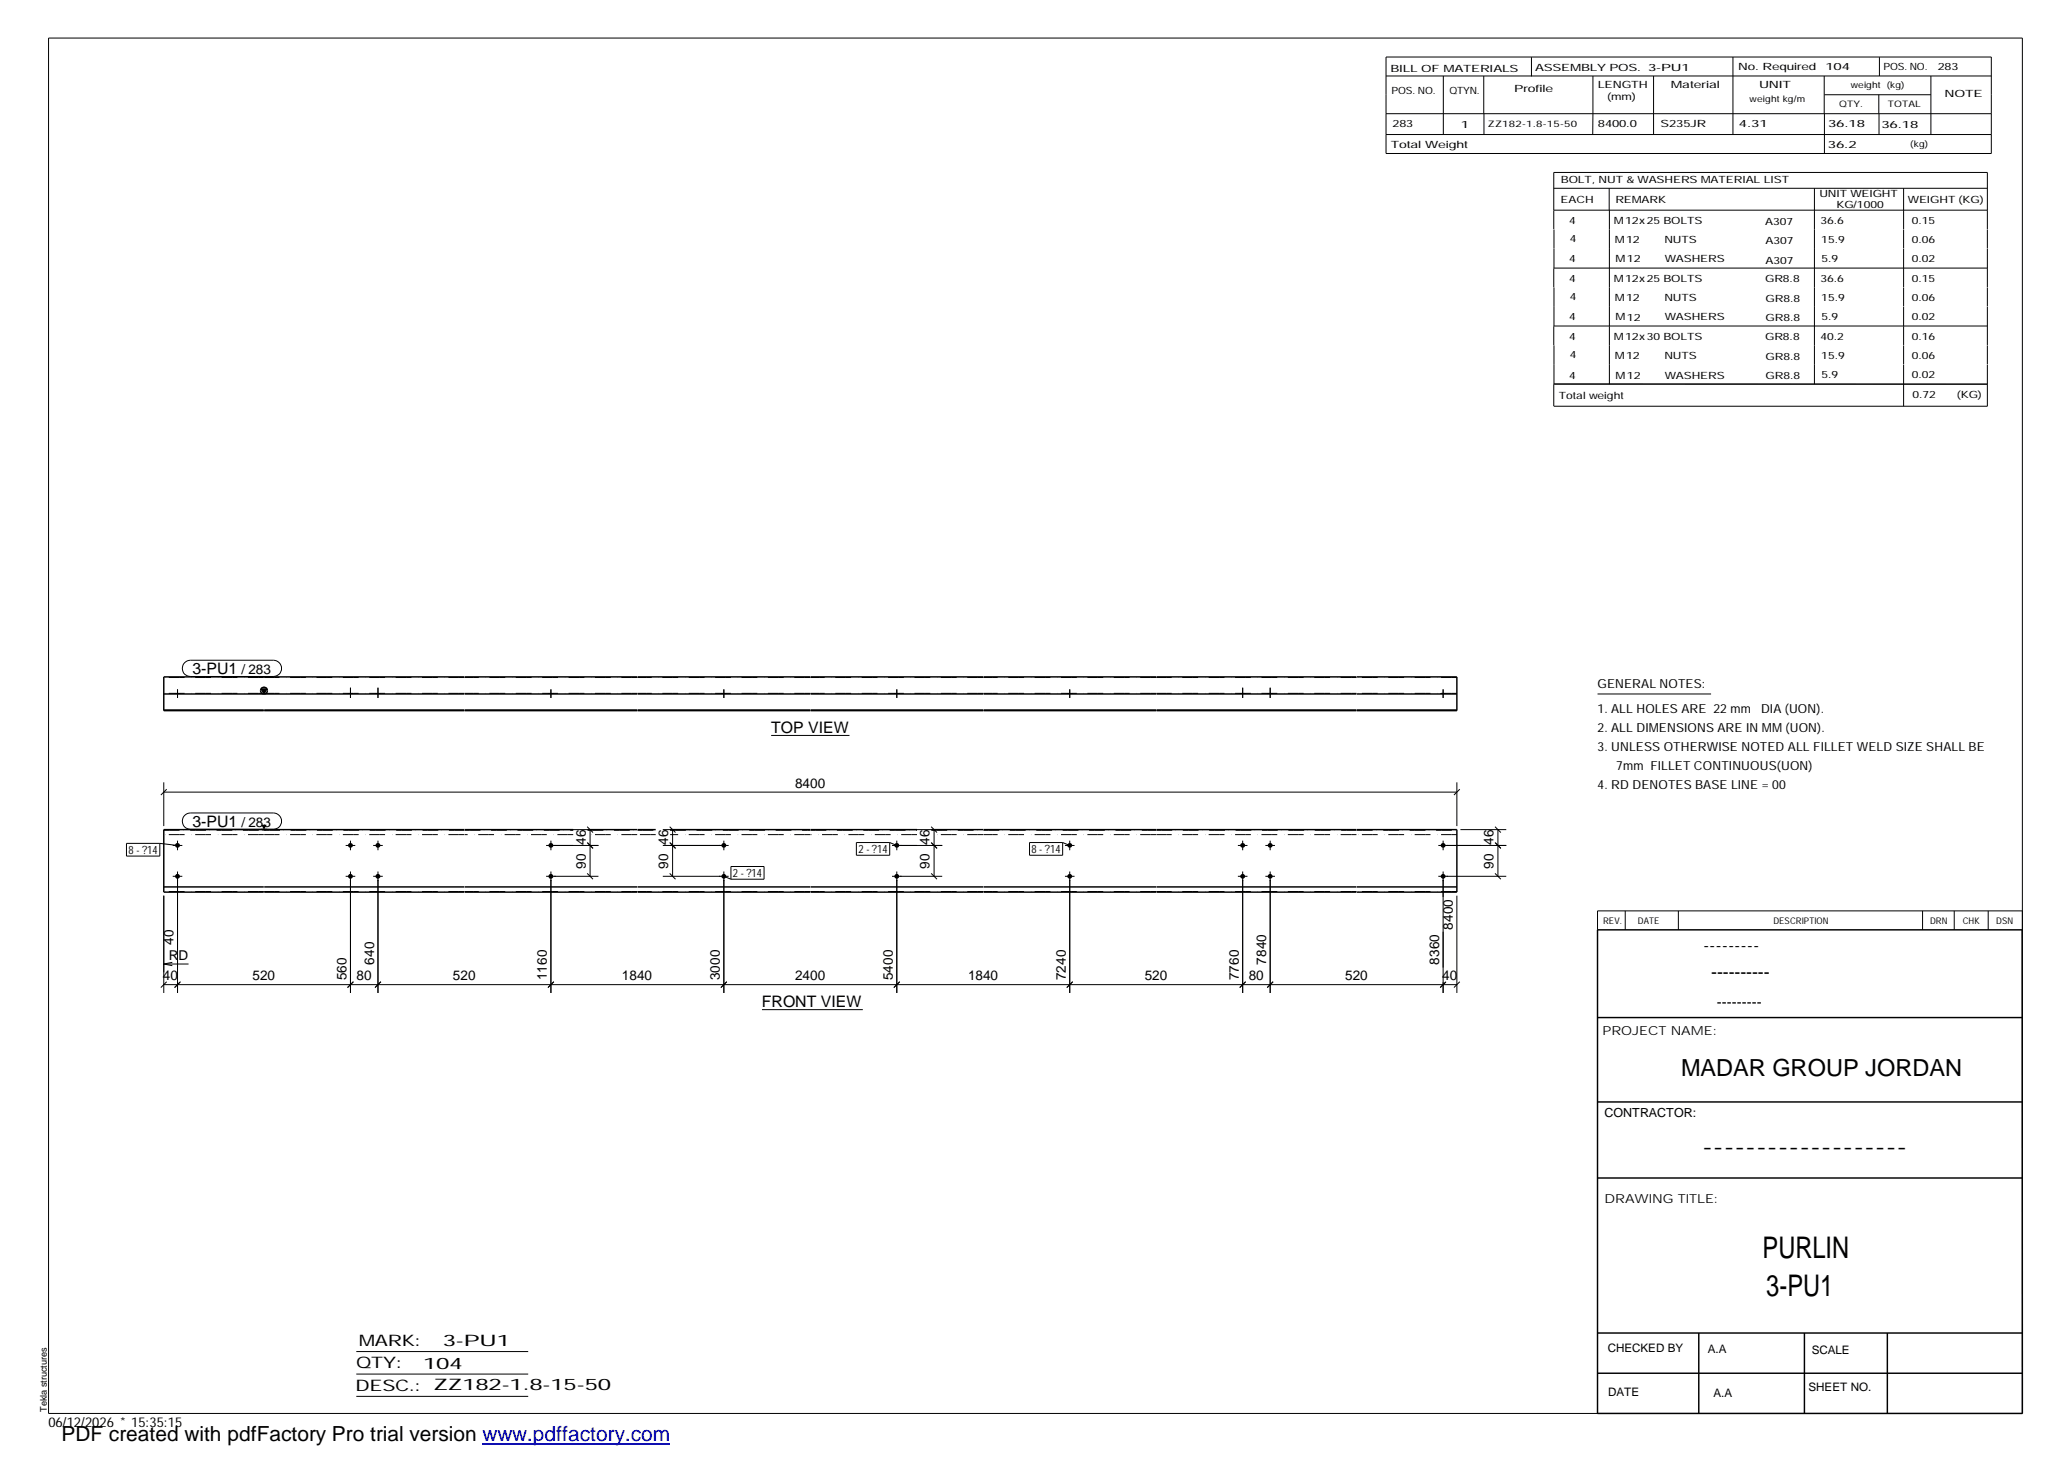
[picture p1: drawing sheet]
<svg xmlns="http://www.w3.org/2000/svg" width="420mm" height="297mm" viewBox="0 0 420 297" stroke-linecap="round" stroke-linejoin="round" font-family="sans-serif">
<g fill="#000">
<path d="M53.1 140h1.1l-.6 1zM53.1 167.6h1.1l-.6 1z"/>
<path d="M35.6 140.9h.9v.1h-.9z" fill-rule="evenodd"/>
<path d="M35.6 140.9h.9v.1h-.9z" fill-rule="evenodd"/>
<path d="M70.7 140.9h1v.1h-1z" fill-rule="evenodd"/>
<path d="M70.7 140.9h1v.1h-1z" fill-rule="evenodd"/>
<path d="M76.3 140.9h1v.1h-1z" fill-rule="evenodd"/>
<path d="M76.3 140.9h1v.1h-1z" fill-rule="evenodd"/>
<path d="M111.4 140.9h1v.1h-1z" fill-rule="evenodd"/>
<path d="M111.4 140.9h1v.1h-1z" fill-rule="evenodd"/>
<path d="M146.6 140.9h.9v.1h-.9z" fill-rule="evenodd"/>
<path d="M146.6 140.9h.9v.1h-.9z" fill-rule="evenodd"/>
<path d="M181.7 140.9h1v.1h-1z" fill-rule="evenodd"/>
<path d="M181.7 140.9h1v.1h-1z" fill-rule="evenodd"/>
<path d="M216.8 140.9h1v.1h-1z" fill-rule="evenodd"/>
<path d="M216.8 140.9h1v.1h-1z" fill-rule="evenodd"/>
<path d="M252 140.9h1v.1h-1z" fill-rule="evenodd"/>
<path d="M252 140.9h1v.1h-1z" fill-rule="evenodd"/>
<path d="M257.6 140.9h1v.1h-1z" fill-rule="evenodd"/>
<path d="M257.6 140.9h1v.1h-1z" fill-rule="evenodd"/>
<path d="M292.7 140.9h1v.1h-1z" fill-rule="evenodd"/>
<path d="M292.7 140.9h1v.1h-1z" fill-rule="evenodd"/>
<circle cx="36.1" cy="171.8" r=".49"/>
<circle cx="36.1" cy="178" r=".49"/>
<circle cx="71.2" cy="171.8" r=".49"/>
<circle cx="71.2" cy="178" r=".49"/>
<circle cx="76.8" cy="171.8" r=".49"/>
<circle cx="76.8" cy="178" r=".49"/>
<circle cx="111.9" cy="171.8" r=".49"/>
<circle cx="111.9" cy="178" r=".49"/>
<circle cx="147.1" cy="171.8" r=".49"/>
<circle cx="147.1" cy="178" r=".49"/>
<circle cx="182.2" cy="178" r=".5"/>
<circle cx="182.2" cy="171.8" r=".49"/>
<circle cx="217.3" cy="178" r=".5"/>
<circle cx="217.3" cy="171.8" r=".49"/>
<circle cx="252.5" cy="178" r=".5"/>
<circle cx="252.5" cy="171.8" r=".49"/>
<circle cx="258" cy="178" r=".5"/>
<circle cx="258.1" cy="171.8" r=".49"/>
<circle cx="293.2" cy="171.8" r=".49"/>
<circle cx="293.2" cy="178" r=".49"/>
</g>
<g fill="none" stroke="#000" stroke-width=".2">
<path d="M9.9 7.7h401v279.5h-401zM281.6 11.6h123v19.6h-123zM281.6 15.4h123M293.2 15.4v11.9M301.5 15.4v7.7M311.1 11.6v3.9M323.6 15.4v11.9M336 15.4v11.9M352.1 11.6v15.7M370.6 15.4v7.7M370.7 19.2h21.6M381.7 19.2v3.9"/>
<path d="M381.8 11.6v3.8M392.3 15.4v11.9M281.6 23.1h123M281.6 27.3h123M301.5 23.1v4.2M315.7 38.3h88.1M326.9 38.3v4.4M368.6 38.3v39.7M370.7 23.1v8.1M381.8 23.1v4.2M386.8 38.3v8.3M315.7 42.7h88.1"/>
<path d="M315.7 46.6v-11.6h88.1v11.6M315.7 54.5v3.9M315.7 54.5h88.1M315.7 46.6v7.9M315.7 58.4v7.8M327 42.7v35.3M386.8 46.6v3.9M386.8 50.6v7.7M386.8 58.4v3.9M403.8 46.6v3.9M403.8 50.6v7.7M403.8 58.4v3.9"/>
<path d="M315.7 66.3v3.8M315.7 78v4.5M315.7 66.2h88.1M315.7 78h88.1h-88M315.7 70.2v7.8M386.8 62.3v7.8M386.8 70.2v3.8M386.8 74.1v8.4M403.8 62.3v7.8M403.8 70.2v3.8M403.8 74.1v8.4h-88.1M37.5 134.6l.6-.3 .6-.2h16.9a1.65 1.65 0 0 1 1.6 1.7 1.65 1.65 0 0 1-1.6 1.6h-16.9a1.65 1.65 0 0 1-1.5-1 1.65 1.65 0 0 1 .3-1.8z"/>
<path d="M71.2 139.7v2.1M76.8 139.7v2.1M252.5 139.7v2.1M258.1 139.7v2.1M33.3 158.9v8.9M35.6 140.9v.1M36.1 140.1v1.7M36.5 140.9v.1M70.7 140.9v.1M71.7 140.9v.1M76.3 140.9v.1M77.3 140.9v.1"/>
<path d="M111.4 140.9v.1M111.9 140.1v1.7M112.4 140.9v.1M146.6 140.9v.1M147.1 140.1v1.7M147.5 140.9v.1M156.7 149.4h15.9M181.7 140.9v.1M182.2 140.1v1.7M182.7 140.9v.1M216.8 140.9v.1M217.3 140.1v1.7"/>
<path d="M217.8 140.9v.1M252 140.9v.1M253 140.9v.1M257.6 140.9v.1M258.6 140.9v.1M292.7 140.9v.1M293.2 140.1v1.7M293.7 140.9v.1M296 158.9v8.9M324.6 141h23M25.7 171.4h6.8v2.5h-6.8zM32.5 171.4l3.6 .4"/>
<path d="M33.3 160.9h262.7M33.9 160.3l-1.2 1.2M35.1 178h1.9M35.1 171.8h1.9M36.1 170.8v1.9M36.1 177.1v24.6M37.5 165.7l.6-.4 .6-.1h16.9a1.65 1.65 0 0 1 1.6 1.6 1.65 1.65 0 0 1-1.6 1.7h-16.9a1.65 1.65 0 0 1-1.5-1 1.65 1.65 0 0 1 .3-1.8zM70.2 178h2M70.2 171.8h2M71.2 170.8v1.9M71.2 177.1v24.6M75.8 178h2"/>
<path d="M75.8 171.8h2M76.8 170.8v1.9M76.8 177.1v24.6M111 178h10.6M111 171.8h10.6M111.9 170.8v1.9M111.9 177.1v24.6M112.6 168.6h9M119.3 177.4l1.2 1.2M119.3 171.2l1.2 1.2-1.1-1.2M119.3 168l1.2 1.1M119.9 168.6v9.4"/>
<path d="M134.7 178h13.3M134.7 171.8h13.3M134.7 168.6h11.6M136.1 177.4l1.1 1.2M136.1 171.2l1.1 1.2-1.1-1.2M136.1 168l1.1 1.1M136.7 168.6v9.4M147.1 170.8v1.9M147.1 177.1v24.6M147.1 178l1.4 .6M148.5 176.1h6.7v2.5h-6.7zM174 171.2h6.8v2.6h-6.8z"/>
<path d="M180.8 171.2l1.4 .6M181.2 178h10.2M181.2 171.8h10.2M182.2 170.8v1.9M182.2 177.1v24.6M182.9 168.6h8.5M189.2 177.4l1.2 1.2M189.2 171.2l1.2 1.2M189.2 168l1.2 1.1M189.8 168.6v9.4M209.2 171.2h6.7v2.6h-6.7zM215.9 171.2l1.4 .6"/>
<path d="M216.4 178h1.9M216.4 171.8h1.9M217.3 170.8v1.9M217.3 177.1v24.6M251.5 178h1.9M251.5 171.8h1.9M252.5 170.8v1.9M252.5 177.1v24.6M257.1 178h1.9M257.1 171.8h1.9M258.1 170.8v1.9M258.1 177.1v24.6"/>
<path d="M292.2 178h13.8M292.2 171.8h13.8M293.2 170.8v1.9M293.2 177.1v24.6M296.6 160.3l-1.2 1.2M296.7 168.6h9.3M303.7 177.4l1.2 1.2M303.7 171.2l1.2 1.2-1.1-1.2M303.7 168l1.2 1.1M304.3 168.6v9.4M33.3 182v19.7M33.3 195.9l1.7 .3"/>
<path d="M33.3 195.9h5M33.9 199.5l-1.2 1.1M35 195.5l-1.7 .4M36.6 199.5l-1.1 1.1M71.8 199.5l-1.2 1.1M77.4 199.5l-1.2 1.1M112.5 199.5l-1.2 1.1M147.7 199.5l-1.2 1.1M182.8 199.5l-1.2 1.1M217.9 199.5l-1.2 1.1M253.1 199.5l-1.2 1.1M258.7 199.5l-1.2 1.1"/>
<path d="M293.8 199.5l-1.2 1.1M296 182v19.7M296.6 199.5l-1.2 1.1M330.2 185.1v3.8M341 185.1v3.8M390.6 185.1v3.8M397 185.1v3.8M403.9 185.1v3.8M410.9 185.1h-86.3v3.8M33.3 200.1h262.7M154.8 205.1h20.5M72.4 274.6h34.9"/>
<path d="M72.4 279.2h34.9M72.4 283.7h34.9"/>
</g>
<g fill="none" stroke="#000" stroke-width=".3">
<path d="M53.1 140h1.1l-.6 1zM53.6 137.5h-20.3v6.9h20.3M53.7 137.5h40.6M94.4 137.5h35.1M129.5 137.5h35.1M164.7 137.5h35M199.8 137.5h35.1M234.9 137.5h40.7M275.7 137.5h20.3v6.9h-20.3M33.3 144.3h20.3M33.3 141h20.3M53.7 144.3h40.6"/>
<path d="M53.7 144.4h40.6M53.7 141h40.6M94.4 144.3h35.1M94.4 144.4h35.1M94.4 141h35.1M129.5 144.3h35.1M129.5 144.4h35.1M129.5 141h35.1M164.7 144.3h35M164.7 144.4h35M164.7 141h35M199.8 144.3h35.1"/>
<path d="M199.8 144.4h35.1M199.8 141h35.1M234.9 144.3h40.7M234.9 144.4h40.7M234.9 141h40.7M275.7 144.3h20.3M275.7 141h20.3M53.1 168.4a.69 .69 0 0 0 1 0M53.6 168.4v.2l.1-.2M53.6 168.6h-20.3v12.7h20.3M53.7 168.6h40.6M94.4 168.6h22.1"/>
<path d="M119.4 168.6h10.1M129.5 168.6h3.7M136.1 168.6h28.5M164.7 168.6h21.6M189.2 168.6h10.5M199.8 168.6h35.1M234.9 168.6h40.7M275.7 168.6h20.3v12.7h-20.3M33.3 180.2h20.3M53.7 181.3h40.6M53.7 180.2h40.6M94.4 181.3h35.1"/>
<path d="M94.4 180.2h35.1M129.5 181.3h35.1M129.5 180.2h35.1M164.7 181.3h35M164.7 180.2h35M199.8 181.3h35.1M199.8 180.2h35.1M234.9 181.3h40.7M234.9 180.2h40.7M275.7 180.2h20.3M324.6 188.9h86.2l.1 98.3h-86.3zM324.6 206.7h86.3"/>
<path d="M324.6 239.3h86.3M324.6 223.9h86.3M324.6 270.8h86.3M324.6 279h86.3M345.1 270.8v16.4M366.6 270.8v16.4M383.5 270.8v16.4"/>
<circle cx="53.6" cy="140.3" r=".71"/>
</g>
<g fill="none" stroke="#000" stroke-width=".2" stroke-dasharray="1.1 0 2.1 .7 0 1.4" stroke-linecap="butt">
<path d="M53.6 137.7h-20.3M94.3 137.7h-40.6M129.5 137.7h-35.1M164.6 137.7h-35.1M199.7 137.7h-35M234.9 137.7h-35.1M275.6 137.7h-40.7M296 137.7h-20.3M53.6 140.9h-20.3M94.3 140.9h-40.6M129.5 140.9h-35.1M164.6 140.9h-35.1"/>
<path d="M199.7 140.9h-35M234.9 140.9h-35.1M275.6 140.9h-40.7M296 140.9h-20.3M33.3 168.7h20.3M53.6 169.6h-20.3M53.7 168.7h40.6M94.3 169.6h-40.6M94.4 168.7h22.1M116.5 169.6h-22.1M119.4 168.7h10.1M129.5 169.6h-10.1"/>
<path d="M129.5 168.7h3.7M133.2 169.6h-3.7M136.1 168.7h28.5M164.6 169.6h-28.5M164.7 168.7h21.6M186.3 169.6h-21.6M189.2 168.7h10.5M199.7 169.6h-10.5M199.8 168.7h35.1M234.9 169.6h-35.1M234.9 168.7h40.7M275.6 169.6h-40.7"/>
<path d="M275.7 168.7h20.3M296 169.6h-20.3M53.6 181.1h-20.3M94.3 181.1h-40.6M129.5 181.1h-35.1M164.6 181.1h-35.1M199.7 181.1h-35M234.9 181.1h-35.1M275.6 181.1h-40.7M296 181.1h-20.3"/>
</g>
<path d="M98 293.3h38.2" fill="none" stroke="#00f" stroke-width=".3"/>
<g font-size="6.1">
<text x="358.1" y="255.5">PURLIN</text>
<text x="358.9" y="263.3">3-PU1</text>
</g>
<text font-size="4.8" x="341.5" y="218.6">MADAR GROUP JORDAN</text>
<text font-size="4.2" x="12.5" y="292.7">PDF created with pdfFactory Pro trial version www.pdffactory.com</text>
<g font-size="3.6">
<text x="346.1" y="193.2">---------</text>
<text x="347.7" y="198.6">----------</text>
<text x="345.8" y="234.2">-------------------</text>
</g>
<g font-size="3.2">
<text x="39.1" y="137">3-PU1</text>
<text x="156.7" y="148.9">TOP VIEW</text>
<text x="39.1" y="168">3-PU1</text>
<text x="154.8" y="204.6">FRONT VIEW</text>
<text x="72.9" y="273.5">M</text>
<text x="76.2" y="273.5">ARK:</text>
<text x="90" y="273.5">3-PU1</text>
<text x="72.4" y="278">QTY:</text>
<text x="86" y="278.1">10</text>
<text x="91.3" y="278.1">4</text>
<text x="72.2" y="282.6">DESC.:</text>
<text x="88.1" y="282.4">ZZ18 -</text>
<text x="99.3" y="282.4">21.815-50</text>
<text x="110.2" y="282.4">-</text>
</g>
<text font-size="3" x="348.8" y="204.5">---------</text>
<g font-size="2.8">
<text x="49.1" y="137">/ 283</text>
<text x="161.5" y="160">8400</text>
<text x="49.1" y="168">/ 283</text>
<text x="119" y="171.7" transform="rotate(-90 119 171.7)">46</text>
<text x="135.8" y="171.7" transform="rotate(-90 135.8 171.7)">46</text>
<text x="188.8" y="171.7" transform="rotate(-90 188.8 171.7)">46</text>
<text x="303.4" y="171.7" transform="rotate(-90 303.4 171.7)">46</text>
<text x="119" y="176.5" transform="rotate(-90 119 176.5)">90</text>
<text x="135.8" y="176.5" transform="rotate(-90 135.8 176.5)">90</text>
<text x="188.8" y="176.5" transform="rotate(-90 188.8 176.5)">90</text>
<text x="303.4" y="176.5" transform="rotate(-90 303.4 176.5)">90</text>
<text x="295.2" y="188.9" transform="rotate(-90 295.2 188.9)">8400</text>
<text x="34.3" y="195">RD</text>
<text x="35.3" y="192" transform="rotate(-90 35.3 192)">40</text>
<text x="76" y="196" transform="rotate(-90 76 196)">640</text>
<text x="257.3" y="196" transform="rotate(-90 257.3 196)">7840</text>
<text x="292.4" y="196" transform="rotate(-90 292.4 196)">8360</text>
<text x="33.1" y="199.1">40</text>
<text x="51.3" y="199.1">520</text>
<text x="70.4" y="199.2" transform="rotate(-90 70.4 199.2)">560</text>
<text x="72.4" y="199.1">80</text>
<text x="92" y="199.1">520</text>
<text x="111.1" y="199.2" transform="rotate(-90 111.1 199.2)">1160</text>
<text x="126.4" y="199.1">1840</text>
<text x="146.3" y="199.2" transform="rotate(-90 146.3 199.2)">3000</text>
<text x="161.5" y="199.1">2400</text>
<text x="181.4" y="199.2" transform="rotate(-90 181.4 199.2)">5400</text>
<text x="196.7" y="199.1">1840</text>
<text x="216.5" y="199.2" transform="rotate(-90 216.5 199.2)">7240</text>
<text x="232.6" y="199.1">520</text>
<text x="251.7" y="199.2" transform="rotate(-90 251.7 199.2)">7760</text>
<text x="253.7" y="199.1">80</text>
<text x="273.3" y="199.1">520</text>
<text x="293" y="199.1">40</text>
<text x="9.8" y="290">06/12/2026 * 15:35:15</text>
</g>
<g font-size="2.5">
<text x="324.6" y="139.9">GENERALNOTES:</text>
<text x="324.6" y="148.7">2. ALLDIMENSIONS ARE INMM(UON).</text>
<text x="324.6" y="144.9">1. ALLHOLES ARE 22mm DIA(UON).</text>
<text x="324.6" y="152.5">3. UNLESS OTHERWISE NOTEDALLFILLETWELDSIZE SHALLBE</text>
<text x="324.6" y="160.2">4. RDDENOTES BASE LINE =00</text>
<text x="328.4" y="156.4">7mm FILLETCONTINUOUS(UON)</text>
<text x="325.6" y="210.3">PROJECT NAME:</text>
<text x="326" y="226.9">CONTRACTOR:</text>
<text x="326" y="244.4">DRAWING TITLE:</text>
</g>
<g font-size="2.4">
<text x="326.7" y="274.7">CHECKED BY</text>
<text x="347" y="275">A.A</text>
<text x="368.1" y="275.1">SCALE</text>
<text x="326.7" y="283.6">DATE</text>
<text x="348.1" y="283.9">A.A</text>
<text x="367.5" y="282.6">SHEET NO.</text>
</g>
<g font-size="2.3">
<text x="26.1" y="173.6">8-?14</text>
<text x="174.4" y="173.3">2-?14</text>
<text x="209.5" y="173.3">8-?14</text>
<text x="148.9" y="178.2">2-?14</text>
</g>
<g font-size="2">
<text x="282.5" y="14.6">BILLOF M</text>
<text x="295.5" y="14.6">ATERIALS</text>
<text x="311.9" y="14.4">ASSEM</text>
<text x="321.2" y="14.4">BLY POS.</text>
<text x="324.6" y="17.9">LENGTH</text>
<text x="334.9" y="14.4">3-PU1</text>
<text x="339.5" y="17.9">Mt</text>
<text x="341.8" y="17.9">a erial</text>
<text x="353.1" y="14.2">No. Required</text>
<text x="357.4" y="17.9">UNIT</text>
<text x="370.9" y="14.2">10</text>
<text x="374.2" y="14.2">4</text>
<text x="382.7" y="14.2">POS. NO.</text>
<text x="393.7" y="14.3">283</text>
<text x="282.7" y="19.1">POS. NO.</text>
<text x="294.5" y="19">QTYN.</text>
<text x="307.6" y="18.7">Prof</text>
<text x="312.8" y="18.7">ile</text>
<text x="326.5" y="20.4">(mm)</text>
<text x="395.1" y="19.6">NOTE</text>
<text x="282.9" y="25.8">283</text>
<text x="296.8" y="26">1</text>
<text x="324.7" y="25.9">840 .0</text>
<text x="329" y="25.9">0</text>
<text x="337.4" y="25.9">S235JR</text>
<text x="353.3" y="25.9">4.31</text>
<text x="371.4" y="25.9">36</text>
<text x="374.7" y="25.9">.18</text>
<text x="382.3" y="25.9">36</text>
<text x="385.6" y="25.9">.18</text>
<text x="282.6" y="30.1">Total W ight</text>
<text x="292.2" y="30.1">e</text>
<text x="371.4" y="30">36</text>
<text x="374.7" y="30">.2</text>
<text x="317.1" y="41.3">EACH</text>
<text x="317.1" y="37.2">BOLT, NUT &amp;W</text>
<text x="328.2" y="41.3">REM</text>
<text x="333.5" y="41.3">ARK</text>
<text x="335" y="37.2">ASHERS M</text>
<text x="347.6" y="37.2">ATERIAL LIST</text>
<text x="369.7" y="40.1">UNIT W</text>
<text x="378.2" y="40.1">EIGHT</text>
<text x="387.6" y="41.2">W</text>
<text x="389.9" y="41.2">EIGHT (KG)</text>
<text x="318.8" y="45.4">4</text>
<text x="327.9" y="45.6">M12x25BOLTS</text>
<text x="358.6" y="45.6">A307</text>
<text x="369.9" y="45.5">36.6</text>
<text x="373.1" y="42.2">KG/</text>
<text x="377.3" y="42.2">1000</text>
<text x="388.4" y="45.5">0.15</text>
<text x="318.8" y="53.3">4</text>
<text x="318.9" y="49.2">4</text>
<text x="328.1" y="49.3">M12</text>
<text x="328.3" y="53.3">M12</text>
<text x="338.2" y="49.4">NUTS</text>
<text x="338.2" y="53.3">W</text>
<text x="340.5" y="53.3">ASHERS</text>
<text x="358.7" y="49.6">A307</text>
<text x="358.7" y="53.5">A307</text>
<text x="370" y="49.3">15.9</text>
<text x="370.1" y="53.2">5.9</text>
<text x="388.4" y="49.4">0.06</text>
<text x="388.4" y="53.3">0.02</text>
<text x="318.8" y="57.2">4</text>
<text x="327.9" y="57.3">M12x25BOLTS</text>
<text x="358.6" y="57.4">GR8.8</text>
<text x="369.9" y="57.3">36.6</text>
<text x="388.4" y="57.2">0.15</text>
<text x="318.8" y="65.1">4</text>
<text x="318.9" y="61">4</text>
<text x="328.1" y="61.2">M12</text>
<text x="328.3" y="65.1">M12</text>
<text x="338.2" y="61.2">NUTS</text>
<text x="338.2" y="65.1">W</text>
<text x="340.5" y="65.1">ASHERS</text>
<text x="358.7" y="61.4">GR8.8</text>
<text x="358.7" y="65.3">GR8.8</text>
<text x="370" y="61.1">15.9</text>
<text x="370.1" y="65">5.9</text>
<text x="388.4" y="61.2">0.06</text>
<text x="388.4" y="65.1">0.02</text>
<text x="318.8" y="69">4</text>
<text x="327.9" y="69.1">M12x30BOLTS</text>
<text x="358.6" y="69.2">GR8.8</text>
<text x="369.9" y="69.1">40.2</text>
<text x="388.4" y="69">0.16</text>
<text x="318.8" y="76.9">4</text>
<text x="318.9" y="72.8">4</text>
<text x="328.1" y="72.9">M12</text>
<text x="328.3" y="76.9">M12</text>
<text x="338.2" y="72.9">NUTS</text>
<text x="338.2" y="76.9">W</text>
<text x="340.5" y="76.9">ASHERS</text>
<text x="358.7" y="73.1">GR8.8</text>
<text x="358.7" y="77.1">GR8.8</text>
<text x="370" y="72.8">15.9</text>
<text x="370.1" y="76.7">5.9</text>
<text x="388.4" y="72.9">0.06</text>
<text x="388.4" y="76.9">0.02</text>
<text x="316.7" y="81.1">Total w</text>
<text x="324.6" y="81.1">eight</text>
<text x="388.6" y="80.9">0.72</text>
<text x="397.6" y="80.8">(KG)</text>
</g>
<g font-size="1.9">
<text x="325.7" y="187.8">REV.</text>
<text x="332.8" y="187.6">DATE</text>
<text x="360.3" y="187.7">DESCRIPTION</text>
<text x="392.1" y="187.6">DRN</text>
<text x="398.8" y="187.6">CHK</text>
<text x="405.6" y="187.7">DSN</text>
<text x="9.5" y="286.8" transform="rotate(-90 9.5 286.8)">Tekla structures</text>
</g>
<g font-size="1.8">
<text x="376" y="17.9">wight (kg)</text>
<text x="377.5" y="17.9">e</text>
<text x="355.5" y="20.7">wightkg/m</text>
<text x="357" y="20.7">e</text>
<text x="373.6" y="21.7">QTY.</text>
<text x="383.5" y="21.8">TOTAL</text>
<text x="302.3" y="25.9">ZZ182-1.8-15-50</text>
<text x="388.1" y="29.8">(kg)</text>
</g>
</svg>
